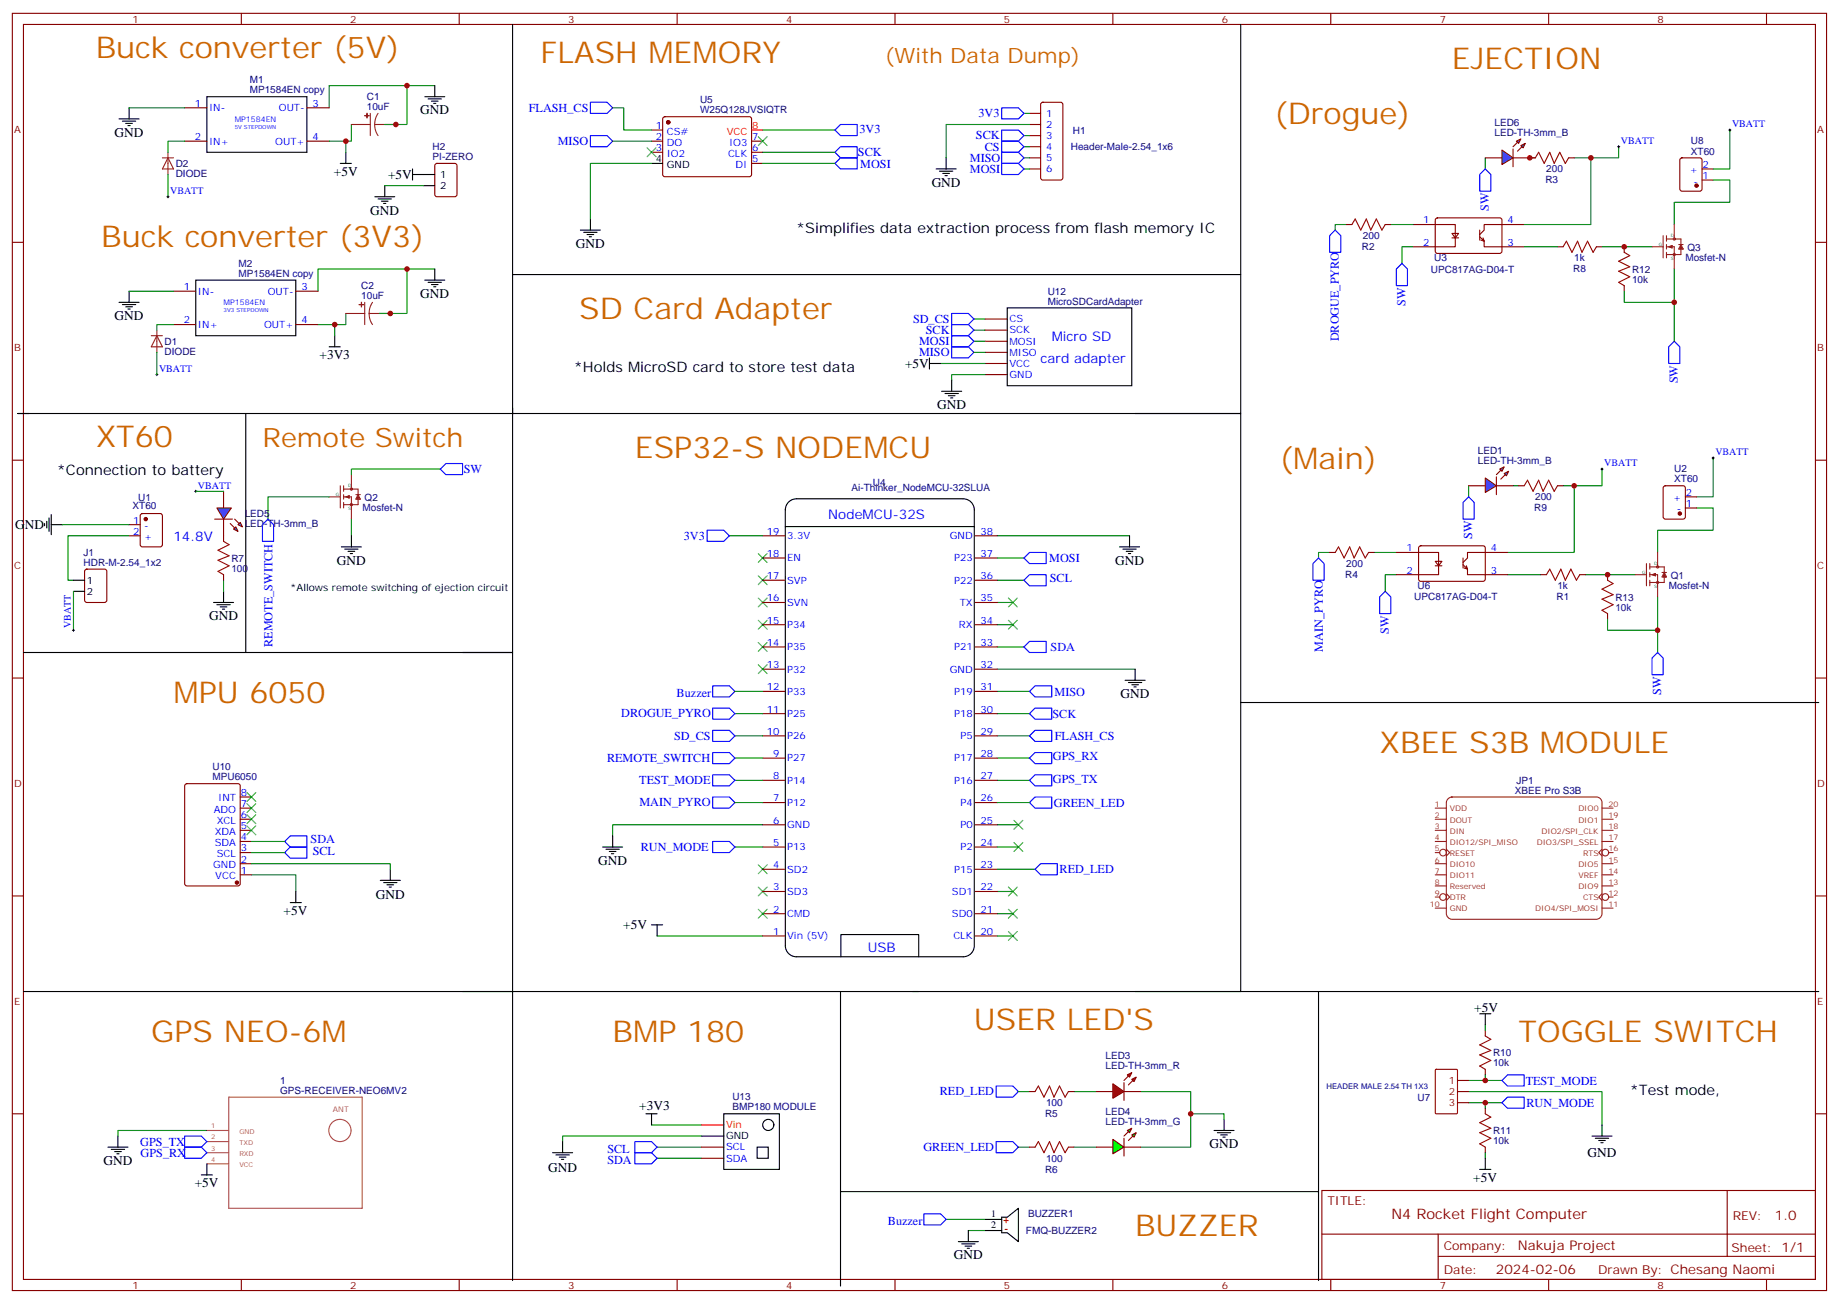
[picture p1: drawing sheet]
<svg xmlns="http://www.w3.org/2000/svg" width="584mm" height="414mm" viewBox="0 0 584 414" stroke-linecap="round" stroke-linejoin="round" font-family="sans-serif">
<g fill="none" stroke="#870000" stroke-width=".35">
<path d="M3.9 4.2h575.7v405.4h-575.7zM7.4 7.8h568.7v398.2h-568.7zM76.6 4.2v3.6M145.7 4.2v3.6M214.9 4.2v3.6M284 4.2v3.6M353.2 4.2v3.6M422.3 4.2v3.6M491.5 4.2v3.6M560.6 4.2v3.6M58.6 34.2h7.1M97.4 34.2h7.1"/>
<path d="M210.5 37.2l.5-.2 27.1 .1 .4 .6-.1 18-.6 .4-27.1-.1-.4-.6v-17.7zM326.7 36h3.5M326.7 39.5h3.5M330.5 32.7l.4-.2h5.7l.6 .4 .1 23.5-.5 .7h-5.9l-.6-.4-.1-23.5zM58.6 44.8h7.1M97.4 44.8h7.1M206.8 44.8h3.5M206.8 41.3h3.5M206.8 48.3h3.5M238.5 44.8h3.5M238.5 48.3h3.5M238.5 51.9h3.5"/>
<path d="M326.7 43h3.5M326.7 46.6h3.5M326.7 50.1h3.5M326.7 53.6h3.5M3.9 76.9h3.5M448.4 71.3h13.4v7h-13.4M455.7 69.4l.5-.3 20 .1 .4 .6v10.2l-.7 .4h-20l-.4-.7v-9.9zM460.8 74.1h2.1l-1.1 1.4zM460.8 75.5h2.1M469.6 75.1l1.4 1.5-.4-1.1M469.6 73v3.2M469.9 76.2l1.1 .4v1.7h12.7"/>
<path d="M483.7 71.3h-12.7v1.7l-1.4 1.4M576.1 76.9h3.5M55.1 92.4h7M93.9 92.4h7M55.1 103h7M93.9 103h7M3.9 146h3.5M576.1 146h3.5M41 166.5h3.5M41 170h3.5M44.7 163.2l.5-.2h5.6l.7 .4v9.5l-.4 .6-5.9 .1-.7-.5v-9.4zM242 170h7.1"/>
<path d="M242 177.1h7.1M309.4 170h7.1M309.4 177.1h7.1M242 198.3h7.1M242 184.1h7.1M242 191.2h7.1M309.4 198.3h7.1M309.4 184.1h7.1M309.4 191.2h7.1M3.9 215.2h3.5M242 205.3h7.1M242 212.4h7.1"/>
<path d="M242 219.4h7.1M309.4 205.3h7.1M309.4 212.4h7.1M309.4 219.4h7.1M576.1 215.2h3.5M242 226.5h7.1M242 233.5h7.1M309.4 226.5h7.1M309.4 233.5h7.1M58.8 248.9l.5-.2h16.2l.7 .4v31.4l-.4 .6-16.5 .1-.6-.5-.1-31.3zM76.2 252.9h3.6M76.2 256.5h3.6"/>
<path d="M76.2 260h3.6M242 240.6h7.1M242 247.6h7.1M242 254.7h7.1M309.4 240.6h7.1M309.4 247.6h7.1M309.4 254.7h7.1M76.2 263.5h3.6M76.2 267.1h3.6M76.2 270.6h3.6M76.2 274.1h3.6M76.2 277.6h3.6"/>
<path d="M242 261.8h7.1M242 268.8h7.1M242 275.9h7.1M309.4 261.8h7.1M309.4 268.8h7.1M309.4 275.9h7.1M3.9 284.3h3.5M242 282.9h7.1M242 290h7.1M242 297h7.1M309.4 282.9h7.1M309.4 290h7.1"/>
<path d="M309.4 297h7.1M576.1 284.3h3.5M3.9 353.5h3.5M576.1 353.5h3.5M222.6 364.1h7.1M222.6 367.6h7.1M419.5 377.8h156.6v28.2h-156.6zM548.1 377.8v20.9M419.5 391.7h156.5M456.4 398.7h119.6M456.4 391.7v14.1M76.6 406v3.6"/>
<path d="M145.7 406v3.6M214.9 406v3.6M284 406v3.6M353.2 406v3.6M422.3 406v3.6M491.5 406v3.6M560.6 406v3.6"/>
</g>
<g fill="none" stroke="#000" stroke-width=".35">
<path d="M162.7 7.8v123.4h-157h3.5M393.7 7.8v123.4h-33.5M37.8 37.7h6.3M38.8 38.5h4.3M39.9 39.2h2.1M40.6 39.9h.7M41 34.2v3.5M65.7 30.7h31.7v17.6h-31.7zM134.8 30.7h6.3M135.9 31.4h4.2M136.9 32.1h2.1M137.6 32.8h.7"/>
<path d="M138 27.2v3.5M108 51.9h3.5M109.7 48.3v3.6M206.8 51.9h3.5M297.1 53.6h6.3M298.1 54.3h4.3M299.2 55h2.1M299.9 55.7h.7M300.2 50.1v3.5M184.2 73h6.3M185.2 73.7h4.3M186.3 74.4h2.1"/>
<path d="M187 75.1h.7M187.4 69.5v3.5M37.8 96h6.3M38.8 96.7h4.3M39.9 97.4h2.1M40.6 98.1h.7M41 92.4v3.6M62.1 88.9h31.8v17.6h-31.8zM134.8 88.9h6.3M135.9 89.6h4.2M136.9 90.3h2.1M137.6 91h.7"/>
<path d="M138 85.4v3.5M104.5 110.1h3.5M106.2 106.5v3.6M162.7 129.5v77.6h-15.9M162.7 131.2h231v183.5h-104M14.1 166.2v.7M14.9 165.5v2.1M15.6 164.4v4.2M16.3 166.5h3.5M16.3 163.3v6.4M249.2 161.7v138.5M249.2 167.1h60"/>
<path d="M249.2 161.8a3.5 3.5 0 0 1 3.5-3.5h53a3.5 3.5 0 0 1 3.5 3.5v138.2M355.3 173.6h6.3M356.3 174.3h4.3M357.4 175h2.1M358.1 175.7h.7M358.5 170v3.6M7.4 207.1h155.3v107.6M357 215.9h6.4M358.1 216.6h4.2M359.2 217.3h2.1M359.9 218h.7M360.2 212.4v3.5"/>
<path d="M393.7 223h183.5M120.7 279.4h6.3M123.9 275.9v3.5M191.2 268.8h6.4M192.3 269.5h4.2M193.4 270.2h2.1M194.1 270.9h.7M194.4 265.3v3.5M92.1 286.5h3.5M93.9 282.9v3.6M121.7 280.1h4.3M122.8 280.8h2.1"/>
<path d="M123.5 281.5h.7M206.8 293.5h3.5M208.5 293.5v3.5M7.4 314.7h155.3v91.7M146.8 314.7h144.6M249.2 300.1a3.5 3.5 0 0 0 3.5 3.5h53a3.5 3.5 0 0 0 3.5-3.5M266.7 314.7v93.5M266.9 303.6v-7h24.7v7M360.2 314.7h58.2v91.7M418.4 314.7h158.8M205 353.5h3.5M206.8 353.5v3.5"/>
<path d="M229.7 353.5h17.6v17.6h-17.6zM385.3 358.8h6.3M386.3 359.5h4.3M388.4 355.2v3.6M34.3 364.1h6.3M35.3 364.8h4.2M36.4 365.5h2.1M37.1 366.2h.7M37.4 360.5v3.6M175.4 365.8h6.3M176.4 366.5h4.3M177.5 367.2h2.1"/>
<path d="M178.2 367.9h.7M178.5 362.3v3.5M222.6 360.5h7.1M240.3 364.1h3.5v3.5h-3.5zM266.7 378.2h151.7M387.4 360.2h2.1M388.1 360.9h.7M304.1 394.1h6.4M305.2 394.8h4.2M306.2 395.5h2.2M307 396.2h.7M307.3 390.5v3.6"/>
<path d="M312.6 390.5h5.3M312.6 387h5.3M317.9 386.3h1.8l3.5-2.8v10.6l-3.5-2.9h-1.8z"/>
<circle cx="243.8" cy="357" r="1.76"/>
</g>
<g fill="#870000" stroke="#870000" stroke-width=".35">
<circle cx="46.2" cy="164.7" r=".53"/>
<circle cx="75.2" cy="280.1" r=".53"/>
<circle cx="212.1" cy="38.8" r=".53"/>
</g>
<g fill="none" stroke="#008700" stroke-width=".35">
<path d="M41 34.2h17.6M111.5 39.5v5.3h-1.8M138 27.2h-33.5v7M324.9 36h1.8M326.7 39.5h-26.5v10.6M104.5 44.8h5.2v3.5M194.4 44.8h12.4M242 48.3h23M242 51.9h23M242 41.3h23M324.9 53.6h1.8M324.9 50.1h1.8"/>
<path d="M324.9 46.6h1.8M324.9 43h1.8M471.3 50.1v3.5M485.5 50.1h1.7M499.6 50.1h5.3M513.7 46.6v3.5h-8.8v21.2h-21.2M427.2 71.3h-3.5v1.7M441.4 71.3h7M448.4 78.3h-3.5v5.3M41 92.4h14.1M109.7 99.5v3.5h-3.5M138 85.4h-37.1v7"/>
<path d="M100.9 103h5.3v3.5M19.8 166.5h21.2M231.5 170h10.5M316.5 177.1h8.4M316.5 170h42M316.5 198.3h4.9M316.5 191.2h4.9M316.5 184.1h8.4M233.2 219.4h8.8M316.5 212.4h43.7M316.5 219.4h10.2M316.5 205.3h8.4"/>
<path d="M233.2 226.5h8.8M316.5 233.5h10.2M316.5 226.5h10.2M233.2 254.7h8.8M316.5 247.6h10.2M316.5 240.6h10.2M316.5 254.7h10.2M79.8 277.6h14.1v5.3M79.8 274.1h44.1v1.8M79.8 270.6h10.5M79.8 267.1h10.5M242 261.8h-47.6v3.5"/>
<path d="M316.5 261.8h6.7M316.5 275.9h12M208.5 297h33.5M316.5 297h4.9M316.5 290h4.9M316.5 282.9h4.9M65.7 358.8h-28.3v1.7M206.8 357h15.8M323.2 346.4h3.5M340.8 346.4h7.1M362 346.4h15.9v17.7h-15.9M377.9 353.5h10.5v1.7"/>
<path d="M208.5 364.1h14.1M208.5 367.6h14.1M222.6 360.5h-44.1v1.8M323.2 364.1h3.5M340.8 364.1h7.1M300.2 387h12.4M307.3 390.5h5.3"/>
</g>
<g fill="none" stroke="#00f" stroke-width=".35">
<path d="M187.4 32.5h5.3l1.7 1.7-1.7 1.8h-5.3zM266.7 39.5h5.3v3.5h-5.3l-1.7-1.7zM317.9 34.2h5.3l1.7 1.8-1.7 1.7h-5.3zM187.4 43h5.3l1.7 1.8-1.7 1.8h-5.3zM266.7 46.6h5.3v3.5h-5.3l-1.7-1.8zM266.7 50.1h5.3v3.5h-5.3l-1.7-1.7zM317.9 51.9h5.3l1.7 1.7-1.7 1.8h-5.3zM317.9 48.3h5.3l1.7 1.8-1.7 1.8h-5.3zM317.9 44.8h5.3l1.7 1.8-1.7 1.7h-5.3zM317.9 41.3h5.3l1.7 1.7-1.7 1.8h-5.3zM423.7 73l1.8 1.8v5.3h-3.5v-5.3zM224.4 168.3h5.3l1.8 1.7-1.8 1.8h-5.3z"/>
<path d="M324.9 177.1l1.8-1.8h5.3v3.6h-5.3zM324.9 184.1l1.8-1.7h5.3v3.5h-5.3zM226.2 217.7h5.3l1.7 1.7-1.7 1.8h-5.3zM324.9 205.3l1.8-1.7h5.3v3.5h-5.3zM326.7 219.4l1.8-1.7h5.3v3.5h-5.3zM226.2 224.7h5.3l1.7 1.8-1.7 1.7h-5.3zM326.7 226.5l1.8-1.8h5.3v3.5h-5.3zM326.7 233.5l1.8-1.7h5.3v3.5h-5.3zM226.2 252.9h5.3l1.7 1.8-1.7 1.8h-5.3zM326.7 240.6l1.8-1.8h5.3v3.6h-5.3zM326.7 247.6l1.8-1.7h5.3v3.5h-5.3zM326.7 254.7l1.8-1.8h5.3v3.6h-5.3z"/>
<path d="M90.3 267.1l1.8-1.8h5.3v3.5h-5.3zM90.3 270.6l1.8-1.8h5.3v3.5h-5.3zM328.5 275.9l1.7-1.8h5.3v3.5h-5.3zM316.1 344.7h5.3l1.8 1.7-1.8 1.8h-5.3zM58.6 364.1h5.3l1.8 1.7-1.8 1.8h-5.3zM58.6 360.5h5.3l1.8 1.8-1.8 1.8h-5.3zM201.5 365.8h5.3l1.7 1.8-1.7 1.8h-5.3zM201.5 362.3h5.3l1.7 1.8-1.7 1.7h-5.3zM316.1 362.3h5.3l1.8 1.8-1.8 1.7h-5.3zM293.2 385.2h5.3l1.7 1.8-1.7 1.8h-5.3z"/>
</g>
<path d="M65.7 358.8h6.9M72.6 348.2h42.3v35.3h-42.3zM111.4 358.8a3.5 3.5 0 0 0-5-3.2 3.5 3.5 0 0 0-.8 5.9 3.5 3.5 0 0 0 5.7-1.9l.1-.7M65.7 369.4h6.9M65.7 365.8h6.9M65.7 362.3h6.9" fill="none" stroke="#a64a4a" stroke-width=".35"/>
<g fill="none" stroke="#3c3" stroke-width=".35">
<path d="M205.4 46.9l2.8 2.8M208.2 46.9l-2.8 2.8M240.6 43.4l2.9 2.8M243.5 43.4l-2.9 2.8M240.6 175.7l2.9 2.8M243.5 175.7l-2.9 2.8M240.6 196.8l2.9 2.9M240.6 189.8l2.9 2.8M240.6 182.7l2.9 2.9M243.5 196.8l-2.9 2.9M243.5 189.8l-2.9 2.8M243.5 182.7l-2.9 2.9"/>
<path d="M320 196.8l2.8 2.9M320 189.8l2.8 2.8M322.8 196.8l-2.8 2.9M322.8 189.8l-2.8 2.8M240.6 203.9l2.9 2.8M243.5 203.9l-2.9 2.8M78.4 258.6l2.8 2.8M78.4 255.1l2.8 2.8M78.4 251.5l2.8 2.9M81.2 258.6l-2.8 2.8M81.2 255.1l-2.8 2.8M81.2 251.5l-2.8 2.9"/>
<path d="M78.4 262.1l2.8 2.8M81.2 262.1l-2.8 2.8M240.6 274.5l2.9 2.8M243.5 274.5l-2.9 2.8M321.8 267.4l2.8 2.8M321.8 260.3l2.8 2.9M324.6 267.4l-2.8 2.8M324.6 260.3l-2.8 2.9M240.6 281.5l2.9 2.8M240.6 288.6l2.9 2.8M243.5 281.5l-2.9 2.8M243.5 288.6l-2.9 2.8"/>
<path d="M320 281.5l2.8 2.8M320 288.6l2.8 2.8M320 295.6l2.8 2.8M322.8 281.5l-2.8 2.8M322.8 288.6l-2.8 2.8M322.8 295.6l-2.8 2.8"/>
</g>
<path d="M238.5 41.3h3.5M222.6 357h7.1M318.6 387.3h1.4M318.9 390.2h.8M319.3 386.6v1.5" fill="none" stroke="#f00" stroke-width=".35"/>
<g fill="none" stroke="#8c2424" stroke-width=".35">
<path d="M455.5 256.5h3.5M455.5 260h3.5M459.6 253.5l1.2-.6h45.8l.9 .3 .6 .6 .3 .9v35.3l-.3 .9-.7 .6-.8 .2h-45.8l-.9-.2-.7-.7-.2-.8v-35.3zM508.4 256.5h3.5M508.4 260h3.5M455.5 263.5h3.5M455.5 267.1h3.5M455.5 274.1h3.5M455.5 277.6h3.5M455.5 270.6h1.4M459 269.5l1.1 1.1-1.1 1M508.4 269.5l-1.1 1.1 1.1 1"/>
<path d="M508.4 263.5h3.5M508.4 267.1h3.5M508.4 274.1h3.5M508.4 277.6h3.5M510.5 270.6h1.4M455.5 284.7h1.4M455.5 288.2h3.5M455.5 281.2h3.5M459 283.6l1.1 1.1-1.1 1M508.4 283.6l-1.1 1.1 1.1 1M508.4 288.2h3.5M508.4 281.2h3.5"/>
<path d="M510.5 284.7h1.4"/>
<circle cx="457.9" cy="270.6" r="1.06"/>
<circle cx="509.4" cy="270.6" r="1.06"/>
<circle cx="457.9" cy="284.7" r="1.06"/>
<circle cx="509.4" cy="284.7" r="1.06"/>
</g>
<g fill="#f00" stroke="#870000" stroke-width=".35">
<path d="M353.2 344l3.5 2.4-3.5 2.1z"/>
<path d="M356.7 343.6v5.6z"/>
</g>
<g fill="#870000" stroke="#870000" stroke-width=".35">
<path d="M356.7 342.9l1.4-1.4z"/>
<path d="M358.1 344.3l1.4-1.4z"/>
</g>
<g fill="#f00" stroke="#870000" stroke-width=".35">
<path d="M357.8 341.1l1.4-.7-.7 1.4z"/>
<path d="M359.2 342.5l1.4-.7-.7 1.5z"/>
</g>
<path d="M347.9 346.4h5.3M356.7 346.4h5.3" fill="none" stroke="#870000" stroke-width=".35"/>
<path d="M353.2 361.6l3.5 2.5-3.5 2.1z" fill="#0f0" stroke="#870000" stroke-width=".35"/>
<path d="M356.7 361.2v5.7z" fill="#f00" stroke="#870000" stroke-width=".35"/>
<g fill="#870000" stroke="#870000" stroke-width=".35">
<path d="M356.7 360.5l1.4-1.4z"/>
<path d="M358.1 361.9l1.4-1.4z"/>
</g>
<g fill="#0f0" stroke="#870000" stroke-width=".35">
<path d="M357.8 358.8l1.4-.7-.7 1.4z"/>
<path d="M359.2 360.2l1.4-.7-.7 1.4z"/>
</g>
<g fill="none" stroke="#870000" stroke-width=".35">
<path d="M485.5 50.1h1.7M497.8 50.1h1.8M533.3 50.3l.5-.2h5.6l.7 .4v9.5l-.4 .6-5.9 .1-.7-.5v-9.4zM540.1 57.1h3.6M540.1 53.6h3.6M427.2 71.3h1.8M439.6 71.3h1.8M494.3 78.3h1.7M506.6 78.3h1.8M312.6 101.2h7.1M312.6 104.8h7.1M312.6 108.3h7.1"/>
<path d="M312.6 111.8h7.1M312.6 115.4h7.1M312.6 118.9h7.1M70.9 155.9v5.3M481.9 154.2h1.8M494.3 154.2h1.7M528 154.4l.5-.2h5.6l.7 .4v9.4l-.4 .7h-5.9l-.7-.4v-9.4zM534.8 157.7h3.6M70.9 164.7v7.1M422 175.3h1.7M434.3 175.3h1.8M443.1 175.3h13.4v7.1h-13.4"/>
<path d="M450.4 173.4l.5-.2 20 .1 .4 .6v10.2l-.7 .4-20-.1-.4-.6v-9.9zM455.5 178.2h2.1l-1.1 1.4zM455.5 179.6h2.1M464.3 179.2l1.4 1.4-.4-1M464.3 177.1v3.2M478.4 175.3h-12.7v1.8l-1.4 1.4M534.8 161.2h3.6M70.9 182.4v1.7M464.6 180.3l1.1 .3v1.8h12.7M489 182.4h1.7M501.3 182.4h1.8M471.3 327v1.8"/>
<path d="M471.3 339.4v1.7M326.7 346.4h1.8M339.1 346.4h1.7M471.3 351.7v1.8M326.7 364.1h1.8M339.1 364.1h1.7M347.9 364.1h5.3M356.7 364.1h5.3M471.3 364.1v1.7"/>
</g>
<g fill="none" stroke="#8c2424" stroke-width=".35">
<path d="M111.5 39.5h6M117.5 36v7M118.9 39.5l.3 1.9 .8 1.6M118.9 39.5h6.7M120 36l-.8 1.7-.3 1.8M51.5 50.1h3.6M53.3 50.1l1.8 3.5h-3.6zM53.3 48.3v7.1M109.7 99.5h6M115.7 96v7M117.2 99.5l.2 1.8 .8 1.7M117.2 99.5h6.7"/>
<path d="M118.2 96l-.8 1.6-.2 1.9M48 106.5h3.5M49.8 106.5l1.7 3.6h-3.5zM49.8 104.8v7M104.5 157.7h3.5M108 154.2v7M109 157.7h2.5v7M109 155.2h4.6v5h-4.6M109 154.2v1.7M109 157v1.4M109 159.5v1.7M110.8 157.3l-1.1 .4 1.1 .3"/>
<path d="M110.8 157.3v.7M110.8 157.3l-.7 .4 .7 .3M110.8 157.3l-.3 .4M111.5 150.6v4.6M112.9 157h1.4M113.6 157l.7 1.4h-1.4zM113.6 157.7l-.3 .7M113.6 157.7l.4 .7M113.6 157.7l-.3 .3M113.6 157.7l.4 .3"/>
<circle cx="111.5" cy="155.2" r=".35"/>
<circle cx="111.5" cy="160.2" r=".35"/>
</g>
<g fill="none" stroke="#008700" stroke-width=".35">
<path d="M129.2 27.2v12.3h-7.1M58.6 44.8h-5.3v3.5M543.7 57.1h5.3v7.1h-17.7v7.1M549 41.3v12.3h-5.3M483.7 78.3h10.6M508.4 78.3h15.9M129.2 85.4v14.1h-8.9M531.3 96v12.3M55.1 103h-5.3v1.8M298.5 115.4h14.1M309.1 111.8h3.5M309.1 101.2h3.5"/>
<path d="M309.1 104.8h3.5M309.1 108.3h3.5M312.6 118.9h-10.6v1.7M104.5 157.7h-19.4v7M139.7 148.9h-28.2v1.7M466.1 154.2v3.5M480.2 154.2h1.7M496 154.2h3.6M508.4 148.9v5.3h-8.8v21.1h-21.2M543.7 145.3v12.4h-5.3M111.5 164.7v5.3M422 175.3h-3.6v1.8"/>
<path d="M436.1 175.3h7M538.4 161.2h5.3v7.1h-17.7v7M70.9 184.1v3.6M443.1 182.4h-3.5v5.3M478.4 182.4h10.6M503.1 182.4h15.9M526 189.4v17.7M233.2 240.6h8.8M233.2 247.6h8.8M233.2 268.8h8.8M471.3 325.3v1.7M466.1 346.4h42.3v10.6"/>
<path d="M466.1 350h5.2v1.7M471.3 341.1v1.8h-5.2M471.3 342.9h5.3M471.3 350h5.3M471.3 365.8v1.8"/>
</g>
<g fill="none" stroke="#000" stroke-width=".35">
<path d="M162.7 87.1h231M319.7 97.7h39.5v24.7h-39.5zM78 131.2v75.9M298.8 124.2h6.4M299.9 124.9h4.2M301 125.6h2.1M301.7 126.3h.7M302 120.6v3.6M108.3 173.6h6.4M109.4 174.3h4.2M110.5 175h2.1M111.2 175.7h.7"/>
<path d="M111.5 170v3.6M67.8 191.2h6.3M68.8 191.9h4.3M69.9 192.6h2.1M70.6 193.3h.7M70.9 187.7v3.5M469.6 321.7h3.5M471.3 321.7v3.6M508.4 357v3.5M469.6 371.1h3.5M471.3 367.6v3.5M505.2 360.5h6.4"/>
<path d="M506.3 361.2h4.2M507.3 361.9h2.1M508 362.7h.7"/>
</g>
<g fill="none" stroke="#00f" stroke-width=".35">
<path d="M471.3 53.6l1.8 1.8v5.3h-3.5v-5.3zM302 99.5h5.3l1.8 1.7-1.8 1.8h-5.3zM444.9 83.6l1.8 1.8v5.3h-3.6v-5.3zM302 103h5.3l1.8 1.8-1.8 1.7h-5.3zM302 106.5h5.3l1.8 1.8-1.8 1.8h-5.3zM302 110.1h5.3l1.8 1.7-1.8 1.8h-5.3zM531.3 108.3l1.8 1.8v5.3h-3.5v-5.3zM141.5 147.1h5.3v3.5h-5.3l-1.8-1.7zM464.3 159.5l1.8-1.8 1.7 1.8v5.2h-3.5zM85.1 164.7l1.7 1.8v5.3h-3.5v-5.3zM418.4 177.1l1.8 1.8v5.2h-3.5v-5.2zM439.6 187.7l1.8 1.7v5.3h-3.6v-5.3z"/>
<path d="M526 207.1l1.8 1.7v5.3h-3.5v-5.3zM226.2 238.8h5.3l1.7 1.8-1.7 1.8h-5.3zM226.2 245.9h5.3l1.7 1.7-1.7 1.8h-5.3zM226.2 267.1h5.3l1.7 1.7-1.7 1.8h-5.3zM476.6 342.9l1.8-1.8h5.3v3.6h-5.3zM476.6 350l1.8-1.8h5.3v3.5h-5.3z"/>
</g>
<path d="M487.2 50.1l1.1-1.8 1.7 3.6 1.8-3.6 1.4 3.6 1.8-3.6 1.7 3.6 1.1-1.8M429 71.3l1.1-1.8 1.7 3.5 1.8-3.5 1.4 3.5 1.8-3.5 1.7 3.5 1.1-1.7M496 78.3l1.1-1.7 1.8 3.5 1.7-3.5 1.4 3.5 1.8-3.5 1.8 3.5 1-1.8M483.7 154.2l1.1-1.8 1.7 3.5 1.8-3.5 1.4 3.5 1.8-3.5 1.7 3.5 1.1-1.7M70.9 171.8l1.8 1.1-3.5 1.7 3.5 1.8-3.5 1.4 3.5 1.8-3.5 1.7 1.7 1.1M423.7 175.3l1.1-1.7 1.7 3.5 1.8-3.5 1.4 3.5 1.8-3.5 1.7 3.5 1.1-1.8M490.7 182.4l1.1-1.8 1.8 3.5 1.7-3.5 1.4 3.5 1.8-3.5 1.8 3.5 1-1.7M471.3 328.8l1.8 1-3.5 1.8 3.5 1.8-3.5 1.4 3.5 1.7-3.5 1.8 1.7 1.1M328.5 346.4l1-1.7 1.8 3.5 1.8-3.5 1.4 3.5 1.7-3.5 1.8 3.5 1.1-1.8M471.3 353.5l1.8 1-3.5 1.8 3.5 1.8-3.5 1.4 3.5 1.7-3.5 1.8 1.7 1.1M328.5 364.1l1-1.8 1.8 3.5 1.8-3.5 1.4 3.5 1.7-3.5 1.8 3.5 1.1-1.7" fill="none" stroke="#a10000" stroke-width=".35"/>
<g fill="#870000" stroke="#870000" stroke-width=".35">
<circle cx="538.4" cy="58.9" r=".53"/>
<circle cx="533.1" cy="163" r=".53"/>
</g>
<g fill="#8c2424" stroke="#8c2424" stroke-width=".35">
<path d="M114 96.7h1.4z"/>
<path d="M114.7 96v1.4z"/>
<path d="M115.7 36.7h1.5z"/>
<path d="M116.5 36v1.4z"/>
</g>
<g fill="#09f" stroke="#870000" stroke-width=".35">
<path d="M74.1 167.9l.7-.7 .7 1.4z"/>
<path d="M75.5 166.5l.7-.7 .7 1.4z"/>
</g>
<g fill="#870000" stroke="#870000" stroke-width=".35">
<path d="M73.1 166.2l1.4 1.4z"/>
<path d="M74.5 164.7l1.4 1.5z"/>
</g>
<path d="M68.1 164.7h5.7z" fill="#f00" stroke="#870000" stroke-width=".35"/>
<path d="M68.8 161.2h4.6l-2.5 3.5z" fill="#09f" stroke="#870000" stroke-width=".35"/>
<path d="M194.4 34.2h3.5v7.1h8.9M206.8 51.9h-19.4v17.6M233.2 233.5h8.8M316.5 268.8h6.7" fill="none" stroke="#008700" stroke-width=".35"/>
<path d="M226.2 231.8h5.3l1.7 1.7-1.7 1.8h-5.3z" fill="none" stroke="#00f" stroke-width=".35"/>
<path d="M240.6 211l2.9 2.8M243.5 211l-2.9 2.8" fill="none" stroke="#3c3" stroke-width=".35"/>
<path d="M455.5 339.5l.3-.1h6.4l.3 .1v13.6l-.2 .3-6.5 .1-.3-.2z" fill="none" stroke="#900" stroke-width=".35"/>
<path d="M471.3 50.1h5.3M480.2 50.1h5.3M462.5 342.9h3.6M462.5 346.4h3.6M462.5 350h3.6" fill="none" stroke="#870000" stroke-width=".35"/>
<g fill="#09f" stroke="#870000" stroke-width=".35">
<path d="M482.6 46.2l1.4-.7-.7 1.4z"/>
<path d="M481.2 44.8l1.4-.7-.7 1.4z"/>
</g>
<g fill="#870000" stroke="#870000" stroke-width=".35">
<path d="M481.6 48l1.4-1.4z"/>
<path d="M480.2 46.6l1.4-1.4z"/>
</g>
<path d="M480.2 47.3v5.6z" fill="#f00" stroke="#870000" stroke-width=".35"/>
<path d="M476.6 47.6l3.6 2.5-3.6 2.1z" fill="#09f" stroke="#870000" stroke-width=".35"/>
<path d="M466.1 154.2h5.2M474.9 154.2h5.3" fill="none" stroke="#870000" stroke-width=".35"/>
<g fill="#09f" stroke="#870000" stroke-width=".35">
<path d="M477.3 150.3l1.5-.7-.8 1.4z"/>
<path d="M475.9 148.9l1.4-.7-.7 1.4z"/>
</g>
<g fill="#870000" stroke="#870000" stroke-width=".35">
<path d="M476.3 152l1.4-1.4z"/>
<path d="M474.9 150.6l1.4-1.4z"/>
</g>
<path d="M474.9 151.3v5.7z" fill="#f00" stroke="#870000" stroke-width=".35"/>
<path d="M471.3 151.7l3.6 2.5-3.6 2.1z" fill="#09f" stroke="#870000" stroke-width=".35"/>
<path d="M515.4 80.1l1.8 1-3.5 1.8 3.5 1.8-3.5 1.4 3.5 1.7-3.5 1.8 1.7 1.1M510.2 184.1l1.7 1.1-3.5 1.8 3.5 1.7-3.5 1.4 3.5 1.8-3.5 1.8 1.8 1" fill="none" stroke="#a10000" stroke-width=".35"/>
<path d="M138.2 52.1l.5-.2h5.6l.7 .4v9.4l-.4 .7h-5.9l-.7-.4v-9.4zM515.4 78.3v1.8M515.4 90.7v1.7M27.1 180.8l.5-.2h5.6l.6 .5 .1 9.4-.5 .7h-5.8l-.7-.5-.1-9.4zM510.2 182.4v1.7M510.2 194.7v1.8" fill="none" stroke="#870000" stroke-width=".35"/>
<g fill="none" stroke="#8c2424" stroke-width=".35">
<path d="M524.3 78.3h3.5M527.8 74.8v7M528.8 78.3h2.5v7.1M528.8 75.8h4.6v5h-4.6M528.8 74.8v1.8M528.8 77.6v1.4M530.6 78l-1 .3 1 .4M530.6 78v.7M530.6 78l-.7 .3 .7 .4M530.6 78l-.3 .3M531.3 71.3v4.5M532.7 77.6h1.4"/>
<path d="M533.4 77.6l.7 1.4h-1.4zM533.4 78.3l-.3 .7M533.4 78.3l.4 .7M533.4 78.3l-.3 .4M533.4 78.3l.4 .4M528.8 80.1v1.7M522.5 178.9v7M523.6 179.9h4.5v5h-4.5M523.6 178.9v1.7M526 175.3v4.6M519 182.4h3.5M523.6 182.4h2.4v7"/>
<path d="M523.6 181.7v1.4M523.6 184.1v1.8M525.3 182l-1 .4 1 .3M525.3 182v.7M525.3 182l-.7 .4 .7 .3M525.3 182l-.3 .4M527.4 181.7h1.4M528.1 181.7l.7 1.4h-1.4zM528.1 182.4l-.3 .7M528.1 182.4l.4 .7M528.1 182.4l-.3 .3M528.1 182.4l.4 .3"/>
<circle cx="531.3" cy="75.8" r=".35"/>
<circle cx="531.3" cy="80.8" r=".35"/>
<circle cx="526" cy="179.9" r=".35"/>
<circle cx="526" cy="184.9" r=".35"/>
</g>
<path d="M53.3 55.4v7M122.1 58.9h12.3M531.3 85.4v10.6h-15.9v-3.6M49.8 111.8v7.1M62.1 155.9h8.8M41 170h-19.4v14.1h1.7M23.3 187.7v12.3M510.2 196.5v3.5h15.8" fill="none" stroke="#008700" stroke-width=".35"/>
<g fill="none" stroke="#000" stroke-width=".35">
<path d="M122.1 58.9v3.5M130.9 55.4h7.1M130.9 53.6v3.5M134.4 58.9h3.6M118.9 62.4h6.4M120 63.1h4.2M121 63.9h2.2M121.7 64.6h.7M295 115.4h3.5M295 113.6v3.5M23.3 184.1h3.5M23.3 187.7h3.5"/>
<path d="M63.9 372.9h3.5M65.7 369.4v3.5"/>
</g>
<g fill="none" stroke="#000" stroke-width=".32">
<path d="M513.3 46.6h.7M513.7 46.2v.7M548.6 41.3h.7M549 40.9v.7M53 62.4h.7M53.3 62.1v.7M49.4 118.9h.7M49.8 118.5v.7M61.8 155.9h.7M62.1 155.6v.7M508 148.9h.7M508.4 148.5v.7"/>
<path d="M543.3 145.3h.7M543.7 145v.7M23.3 199.7v.7M23 200h.7"/>
</g>
<g fill="#c00">
<circle cx="109.7" cy="44.8" r=".88"/>
<circle cx="377.9" cy="353.5" r=".88"/>
<circle cx="504.9" cy="50.1" r=".88"/>
<circle cx="499.6" cy="154.2" r=".88"/>
<circle cx="471.3" cy="342.9" r=".88"/>
<circle cx="471.3" cy="350" r=".88"/>
<circle cx="106.2" cy="103" r=".88"/>
<circle cx="129.2" cy="27.2" r=".88"/>
<circle cx="129.2" cy="85.4" r=".88"/>
<circle cx="125.6" cy="39.5" r=".88"/>
<circle cx="123.9" cy="99.5" r=".88"/>
<circle cx="485.5" cy="50.1" r=".88"/>
<circle cx="515.4" cy="78.3" r=".88"/>
<circle cx="531.3" cy="96" r=".88"/>
<circle cx="510.2" cy="182.4" r=".88"/>
<circle cx="526" cy="200" r=".88"/>
</g>
<g font-size="9.5" fill="#c60">
<text x="30.4" y="18.3">Buck converter (5V)</text>
<text x="171.5" y="20.1">FLASH MEMORY</text>
<text x="460.8" y="21.9">EJECTION</text>
<text x="404.3" y="39.5">(Drogue)</text>
<text x="32.1" y="78.3">Buck converter (3V3)</text>
<text x="183.8" y="101.2">SD Card Adapter</text>
<text x="30.4" y="141.8">XT60</text>
<text x="201.5" y="145.3">ESP32-S NODEMCU</text>
<text x="406.1" y="148.9">(Main)</text>
<text x="55.1" y="223">MPU 6050</text>
<text x="437.8" y="238.8">XBEE S3B MODULE</text>
<text x="309.1" y="327">USER LED'S</text>
<text x="48" y="330.6">GPS NEO-6M</text>
<text x="194.4" y="330.6">BMP 180</text>
<text x="481.9" y="330.6">TOGGLE SWITCH</text>
<text x="360.2" y="392.3">BUZZER</text>
</g>
<text font-size="8.5" fill="#c60" x="83.3" y="141.8">Remote Switch</text>
<text font-size="6.7" fill="#c60" x="280.8" y="20.1">(With Data Dump)</text>
<g font-size="4.6">
<text x="252.6" y="74.1">*Simplifies data extraction process from flash memory IC</text>
<text x="182.1" y="118.2">*Holds MicroSD card to store test data</text>
<text x="18" y="150.6">*Connection to battery</text>
<text x="517.2" y="347.5">*Test mode,</text>
</g>
<text font-size="4.6" fill="#800" x="441.6" y="386.9">N4 Rocket Flight Computer</text>
<g font-size="4.2">
<text x="133.4" y="36.3">GND</text>
<text x="36.4" y="43.4">GND</text>
<text x="106" y="55.8">+5V</text>
<text x="123.2" y="56.8">+5V</text>
<text x="295.7" y="59.3">GND</text>
<text x="117.5" y="68.1">GND</text>
<text x="182.8" y="78.7">GND</text>
<text x="133.4" y="94.5">GND</text>
<text x="36.4" y="101.6">GND</text>
<text x="101.4" y="114">+3V3</text>
<text x="287.2" y="116.8">+5V</text>
<text x="297.4" y="129.8">GND</text>
<text x="4.8" y="168">GND</text>
<text x="106.9" y="179.2">GND</text>
<text x="353.9" y="179.2">GND</text>
<text x="66.4" y="196.8">GND</text>
<text x="355.6" y="221.5">GND</text>
<text x="189.8" y="274.5">GND</text>
<text x="119.3" y="285.4">GND</text>
<text x="90" y="290.4">+5V</text>
<text x="197.8" y="294.9">+5V</text>
<text x="467.8" y="321">+5V</text>
<text x="202.9" y="352.3">+3V3</text>
<text x="383.9" y="364.4">GND</text>
<text x="32.8" y="369.7">GND</text>
<text x="174" y="371.8">GND</text>
<text x="503.8" y="367.2">GND</text>
<text x="61.8" y="376.8">+5V</text>
<text x="467.5" y="375">+5V</text>
<text x="302.7" y="399.7">GND</text>
</g>
<g font-size="4.2" fill="#00f">
<text x="333.8" y="108.3">Micro SD</text>
<text x="330.2" y="115.4">card adapter</text>
<text x="262.9" y="164.8">NodeMCU-32S</text>
<text x="55.1" y="171.8">14.8V</text>
<text x="275.4" y="302">USB</text>
</g>
<g font-size="4.2" fill="#800">
<text x="563.3" y="387.1">1.0</text>
<text x="481.7" y="396.6">Nakuja Project</text>
<text x="474.7" y="404.5">2024-02-06</text>
</g>
<g font-size="3.9" fill="#00f">
<text x="167.8" y="35.4">FLASH_CS</text>
<text x="310.5" y="37.3">3V3</text>
<text x="177" y="46">MISO</text>
<text x="272.7" y="42.4">3V3</text>
<text x="309.7" y="44.2">SCK</text>
<text x="312.5" y="47.8">CS</text>
<text x="272.3" y="49.6">SCK</text>
<text x="273" y="53.2">MOSI</text>
<text x="307.8" y="51.3">MISO</text>
<text x="307.8" y="54.8">MOSI</text>
<text x="472.5" y="67" transform="rotate(-90 472.5 67)">SW</text>
<text x="446.1" y="97" transform="rotate(-90 446.1 97)">SW</text>
<text x="289.7" y="102.5">SD_CS</text>
<text x="293.8" y="105.9">SCK</text>
<text x="291.6" y="109.5">MOSI</text>
<text x="291.6" y="113.1">MISO</text>
<text x="424.9" y="108.4" transform="rotate(-90 424.9 108.4)">DROGUE_PYRO</text>
<text x="532.5" y="121.7" transform="rotate(-90 532.5 121.7)">SW</text>
<text x="147.2" y="150.2">SW</text>
<text x="217" y="171.2">3V3</text>
<text x="467.2" y="171.1" transform="rotate(-90 467.2 171.1)">SW</text>
<text x="333" y="178.4">MOSI</text>
<text x="333.1" y="184.8">SCL</text>
<text x="440.8" y="201.1" transform="rotate(-90 440.8 201.1)">SW</text>
<text x="86.4" y="205.4" transform="rotate(-90 86.4 205.4)">REMOTE_SWITCH</text>
<text x="333.4" y="206.6">SDA</text>
<text x="419.8" y="206.8" transform="rotate(-90 419.8 206.8)">MAIN_PYRO</text>
<text x="214.7" y="221.2">Buzzer</text>
<text x="334.7" y="220.7">MISO</text>
<text x="527.2" y="220.5" transform="rotate(-90 527.2 220.5)">SW</text>
<text x="197.1" y="227.7">DROGUE_PYRO</text>
<text x="334" y="227.8">SCK</text>
<text x="213.9" y="234.7">SD_CS</text>
<text x="334.7" y="234.9">FLASH_CS</text>
<text x="192.6" y="241.8">REMOTE_SWITCH</text>
<text x="334.1" y="241.3">GPS_RX</text>
<text x="202.9" y="248.9">TEST_MODE</text>
<text x="334.1" y="248.4">GPS_TX</text>
<text x="202.9" y="255.9">MAIN_PYRO</text>
<text x="334.4" y="256.1">GREEN_LED</text>
<text x="98.6" y="267.7">SDA</text>
<text x="99.2" y="271.2">SCL</text>
<text x="203.3" y="270.1">RUN_MODE</text>
<text x="336.2" y="277.1">RED_LED</text>
<text x="298.2" y="347.6">RED_LED</text>
<text x="484.2" y="344.2">TEST_MODE</text>
<text x="484.4" y="351.3">RUN_MODE</text>
<text x="44.5" y="363.6">GPS_TX</text>
<text x="192.7" y="365.9">SCL</text>
<text x="293.1" y="365.3">GREEN_LED</text>
<text x="44.6" y="367.1">GPS_RX</text>
<text x="192.7" y="369.5">SDA</text>
<text x="281.8" y="388.8">Buzzer</text>
</g>
<g font-size="3.9" fill="#800">
<text x="421.3" y="382.4">TITLE:</text>
<text x="549.9" y="387.1">REV:</text>
<text x="458.2" y="396.6">Company:</text>
<text x="549.5" y="397.2">Sheet: 1/1</text>
<text x="458.2" y="404.3">Date:</text>
<text x="507.2" y="404.4">Drawn By: Chesang Naomi</text>
</g>
<g font-size="3.2" fill="#800">
<text x="42" y="7.2">1</text>
<text x="111.2" y="7.2">2</text>
<text x="180.3" y="7.2">3</text>
<text x="249.4" y="7.2">4</text>
<text x="318.6" y="7.2">5</text>
<text x="387.7" y="7.2">6</text>
<text x="456.9" y="7.2">7</text>
<text x="526" y="7.2">8</text>
<text x="4.4" y="42.3">A</text>
<text x="576.7" y="42.3">A</text>
<text x="4.4" y="111.5">B</text>
<text x="576.7" y="111.5">B</text>
<text x="4.4" y="180.6">C</text>
<text x="576.7" y="180.6">C</text>
<text x="4.4" y="249.8">D</text>
<text x="576.7" y="249.8">D</text>
<text x="4.4" y="318.9">E</text>
<text x="576.7" y="318.9">E</text>
<text x="42" y="409">1</text>
<text x="111.2" y="409">2</text>
<text x="180.3" y="409">3</text>
<text x="249.4" y="409">4</text>
<text x="318.6" y="409">5</text>
<text x="387.7" y="409">6</text>
<text x="456.9" y="409">7</text>
<text x="526" y="409">8</text>
</g>
<g font-size="3.2" fill="#000080">
<text x="79.2" y="29.6">MP1584EN copy</text>
<text x="79.2" y="26.5">M1</text>
<text x="116.4" y="34.9">10uF</text>
<text x="116.4" y="31.8">C1</text>
<text x="222.1" y="36">W25Q128JVSIQTR</text>
<text x="222.1" y="32.7">U5</text>
<text x="474.3" y="39.9">LED6</text>
<text x="137.3" y="47.6">H2</text>
<text x="339.8" y="47.5">Header-Male-2.54_1x6</text>
<text x="340.5" y="42.4">H1</text>
<text x="474.3" y="43">LED-TH-3mm_B</text>
<text x="536.6" y="45.8">U8</text>
<text x="55.8" y="53">D2</text>
<text x="137.3" y="50.8">PI-ZERO</text>
<text x="536.6" y="49">XT60</text>
<text x="55.8" y="56.2">DIODE</text>
<text x="490.4" y="58.2">R3</text>
<text x="490.7" y="54.7">200</text>
<text x="432.5" y="75.8">200</text>
<text x="432.2" y="79.4">R2</text>
<text x="455.1" y="83">U3</text>
<text x="499.5" y="82.9">1k</text>
<text x="534.8" y="82.7">Mosfet-N</text>
<text x="535.5" y="79.6">Q3</text>
<text x="75.7" y="87.8">MP1584EN copy</text>
<text x="75.7" y="84.7">M2</text>
<text x="454.1" y="86.5">UPC817AG-D04-T</text>
<text x="499.2" y="86.4">R8</text>
<text x="517.9" y="89.7">10k</text>
<text x="517.9" y="86.5">R12</text>
<text x="114.6" y="94.9">10uF</text>
<text x="114.6" y="91.8">C2</text>
<text x="332.5" y="93.5">U12</text>
<text x="332.5" y="96.7">MicroSDCardAdapter</text>
<text x="52.2" y="112.6">DIODE</text>
<text x="52.2" y="109.4">D1</text>
<text x="469" y="143.9">LED1</text>
<text x="469" y="147.1">LED-TH-3mm_B</text>
<text x="531.3" y="149.9">U2</text>
<text x="270.3" y="155.9">Ai-Thinker_NodeMCU-32SLUA</text>
<text x="277" y="154.1">U4</text>
<text x="531.3" y="153.1">XT60</text>
<text x="42.1" y="161.6">XT60</text>
<text x="43.8" y="159.1">U1</text>
<text x="115.7" y="159">Q2</text>
<text x="487.2" y="158.7">200</text>
<text x="77.6" y="167.3">LED-TH-3mm_B</text>
<text x="77.6" y="164.1">LED5</text>
<text x="115" y="162.1">Mosfet-N</text>
<text x="486.9" y="162.3">R9</text>
<text x="26.5" y="179.6">HDR-M-2.54_1x2</text>
<text x="26.5" y="176.4">J1</text>
<text x="73.4" y="178.2">R7</text>
<text x="427.2" y="179.9">200</text>
<text x="73.4" y="181.4">100</text>
<text x="426.9" y="183.4">R4</text>
<text x="530.2" y="183.7">Q1</text>
<text x="448.8" y="190.6">UPC817AG-D04-T</text>
<text x="449.8" y="187">U6</text>
<text x="493.9" y="190.5">R1</text>
<text x="494.2" y="187">1k</text>
<text x="512.6" y="190.6">R13</text>
<text x="529.6" y="186.8">Mosfet-N</text>
<text x="512.6" y="193.8">10k</text>
<text x="67.4" y="244.4">U10</text>
<text x="67.4" y="247.6">MPU6050</text>
<text x="480.7" y="251.9">XBEE Pro S3B</text>
<text x="481.2" y="248.9">JP1</text>
<text x="473.8" y="335.2">R10</text>
<text x="350.8" y="339.4">LED-TH-3mm_R</text>
<text x="350.8" y="336.1">LED3</text>
<text x="473.8" y="338.4">10k</text>
<text x="88.9" y="347.1">GPS-RECEIVER-NEO6MV2</text>
<text x="88.9" y="344">1</text>
<text x="232.4" y="352.4">BMP180 MODULE</text>
<text x="232.4" y="349.2">U13</text>
<text x="332" y="351">100</text>
<text x="350.8" y="353.8">LED4</text>
<text x="449.8" y="349.3">U7</text>
<text x="331.7" y="354.5">R5</text>
<text x="350.8" y="357">LED-TH-3mm_G</text>
<text x="473.8" y="359.9">R11</text>
<text x="473.8" y="363.1">10k</text>
<text x="332" y="368.7">100</text>
<text x="331.7" y="372.2">R6</text>
<text x="326.3" y="386.3">BUZZER1</text>
<text x="325.6" y="391.6">FMQ-BUZZER2</text>
</g>
<g font-size="3.2" fill="#00f">
<text x="61.9" y="33.9">1</text>
<text x="66.4" y="35.3">IN-</text>
<text x="88.5" y="35.3">OUT-</text>
<text x="99.2" y="33.9">3</text>
<text x="208.1" y="40.9">1</text>
<text x="332" y="37">1</text>
<text x="332" y="40.6">2</text>
<text x="549.7" y="40.4">VBATT</text>
<text x="61.9" y="44.4">2</text>
<text x="66.4" y="45.9">IN+</text>
<text x="87.3" y="45.9">OUT+</text>
<text x="99.2" y="44.4">4</text>
<text x="208.1" y="44.4">2</text>
<text x="208.1" y="48">3</text>
<text x="211.6" y="42.7">CS#</text>
<text x="211.6" y="46.2">DO</text>
<text x="231.4" y="46.2">IO3</text>
<text x="238.7" y="48">6</text>
<text x="238.7" y="44.4">7</text>
<text x="332" y="44.1">3</text>
<text x="332" y="47.6">4</text>
<text x="514.4" y="45.7">VBATT</text>
<text x="211.6" y="49.7">IO2</text>
<text x="231" y="49.7">CLK</text>
<text x="233.4" y="53.3">DI</text>
<text x="238.7" y="51.5">5</text>
<text x="332" y="51.2">5</text>
<text x="540.3" y="53.3">2</text>
<text x="332" y="54.7">6</text>
<text x="536.2" y="55">+</text>
<text x="537.4" y="58.6">-</text>
<text x="540.3" y="56.8">1</text>
<text x="54" y="61.6">VBATT</text>
<text x="451.7" y="70.9">1</text>
<text x="478.4" y="70.9">4</text>
<text x="451.7" y="78">2</text>
<text x="478.4" y="78">3</text>
<text x="58.3" y="92.1">1</text>
<text x="62.8" y="93.5">IN-</text>
<text x="85" y="93.5">OUT-</text>
<text x="95.6" y="92.1">3</text>
<text x="58.3" y="102.7">2</text>
<text x="62.8" y="104.1">IN+</text>
<text x="83.8" y="104.1">OUT+</text>
<text x="95.6" y="102.7">4</text>
<text x="320.4" y="102.3">CS</text>
<text x="320.4" y="105.8">SCK</text>
<text x="320.4" y="109.4">MOSI</text>
<text x="320.4" y="112.9">MISO</text>
<text x="50.5" y="118">VBATT</text>
<text x="320.4" y="116.4">VCC</text>
<text x="320.4" y="119.9">GND</text>
<text x="509.1" y="148">VBATT</text>
<text x="544.4" y="144.5">VBATT</text>
<text x="62.8" y="155">VBATT</text>
<text x="530.9" y="159.1">+</text>
<text x="535" y="160.9">1</text>
<text x="535" y="157.3">2</text>
<text x="42.3" y="166.2">1</text>
<text x="45.8" y="167.9">-</text>
<text x="532.1" y="162.6">-</text>
<text x="42.3" y="169.7">2</text>
<text x="45.8" y="171.4">+</text>
<text x="243.3" y="169.7">19</text>
<text x="249.8" y="171.1">3.3V</text>
<text x="301.4" y="171.1">GND</text>
<text x="311.2" y="169.7">38</text>
<text x="243.3" y="176.7">18</text>
<text x="249.8" y="178.2">EN</text>
<text x="302.8" y="178.2">P23</text>
<text x="311.2" y="176.7">37</text>
<text x="446.4" y="175">1</text>
<text x="473.1" y="175">4</text>
<text x="243.3" y="183.8">17</text>
<text x="249.8" y="185.2">SVP</text>
<text x="302.8" y="185.2">P22</text>
<text x="311.2" y="183.8">36</text>
<text x="446.4" y="182">2</text>
<text x="473.1" y="182">3</text>
<text x="243.3" y="190.9">16</text>
<text x="311.2" y="190.9">35</text>
<text x="243.3" y="197.9">15</text>
<text x="249.8" y="192.3">SVN</text>
<text x="304.6" y="192.3">TX</text>
<text x="311.2" y="197.9">34</text>
<text x="22.4" y="199.3" transform="rotate(-90 22.4 199.3)">VBATT</text>
<text x="249.8" y="199.3">P34</text>
<text x="304.3" y="199.3">RX</text>
<text x="243.3" y="205">14</text>
<text x="249.8" y="206.4">P35</text>
<text x="302.8" y="206.4">P21</text>
<text x="311.2" y="205">33</text>
<text x="243.3" y="212">13</text>
<text x="249.8" y="213.4">P32</text>
<text x="301.4" y="213.4">GND</text>
<text x="311.2" y="212">32</text>
<text x="243.3" y="219.1">12</text>
<text x="249.8" y="220.5">P33</text>
<text x="302.8" y="220.5">P19</text>
<text x="311.2" y="219.1">31</text>
<text x="243.3" y="226.1">11</text>
<text x="249.8" y="227.5">P25</text>
<text x="302.8" y="227.5">P18</text>
<text x="311.2" y="226.1">30</text>
<text x="243.3" y="233.2">10</text>
<text x="311.2" y="233.2">29</text>
<text x="249.8" y="234.6">P26</text>
<text x="304.8" y="234.6">P5</text>
<text x="245.3" y="240.2">9</text>
<text x="249.8" y="241.7">P27</text>
<text x="302.8" y="241.7">P17</text>
<text x="311.2" y="240.2">28</text>
<text x="245.3" y="247.3">8</text>
<text x="249.8" y="248.7">P14</text>
<text x="302.8" y="248.7">P16</text>
<text x="311.2" y="247.3">27</text>
<text x="67.8" y="257.9">ADO</text>
<text x="69.3" y="254.4">INT</text>
<text x="76.4" y="252.6">8</text>
<text x="76.4" y="256.1">7</text>
<text x="245.3" y="254.4">7</text>
<text x="249.8" y="255.8">P12</text>
<text x="304.8" y="255.8">P4</text>
<text x="311.2" y="254.4">26</text>
<text x="68.8" y="261.4">XCL</text>
<text x="76.4" y="259.6">6</text>
<text x="76.4" y="263.2">5</text>
<text x="245.3" y="261.4">6</text>
<text x="249.8" y="262.8">GND</text>
<text x="304.8" y="262.8">P0</text>
<text x="311.2" y="261.4">25</text>
<text x="68.1" y="264.9">XDA</text>
<text x="68.1" y="268.5">SDA</text>
<text x="76.4" y="266.7">4</text>
<text x="245.3" y="268.5">5</text>
<text x="249.8" y="269.9">P13</text>
<text x="304.8" y="269.9">P2</text>
<text x="311.2" y="268.5">24</text>
<text x="67.6" y="275.5">GND</text>
<text x="68.8" y="272">SCL</text>
<text x="76.4" y="270.2">3</text>
<text x="76.4" y="273.8">2</text>
<text x="245.3" y="275.5">4</text>
<text x="311.2" y="275.5">23</text>
<text x="68.3" y="279">VCC</text>
<text x="76.4" y="277.3">1</text>
<text x="249.8" y="276.9">SD2</text>
<text x="302.8" y="276.9">P15</text>
<text x="245.3" y="282.6">3</text>
<text x="249.8" y="284">SD3</text>
<text x="302.1" y="284">SD1</text>
<text x="311.2" y="282.6">22</text>
<text x="245.3" y="289.6">2</text>
<text x="249.8" y="291">CMD</text>
<text x="302.1" y="291">SD0</text>
<text x="311.2" y="289.6">21</text>
<text x="245.3" y="296.7">1</text>
<text x="249.8" y="298.1">Vin (5V)</text>
<text x="302.5" y="298.1">CLK</text>
<text x="311.2" y="296.7">20</text>
<text x="230.4" y="365.1">SCL</text>
<text x="230.4" y="368.7">SDA</text>
</g>
<g font-size="3.2" fill="#f00">
<text x="238.7" y="40.9">8</text>
<text x="230.6" y="42.7">VCC</text>
<text x="230.4" y="358.1">Vin</text>
</g>
<g font-size="3.2">
<text x="208.1" y="51.5">4</text>
<text x="211.6" y="53.3">GND</text>
<text x="139.7" y="56.4">1</text>
<text x="139.7" y="60">2</text>
<text x="27.6" y="185.2">1</text>
<text x="27.6" y="188.7">2</text>
<text x="92.1" y="187.7">*Allows remote switching of ejection circuit</text>
<text x="230.4" y="361.6">GND</text>
<text x="314.5" y="389.8">2</text>
<text x="314.5" y="386.3">1</text>
</g>
<g font-size="3.2" fill="#900">
<text x="459.8" y="344">1</text>
<text x="459.8" y="347.5">2</text>
<text x="459.8" y="351">3</text>
</g>
<g font-size="2.5" fill="#00f">
<text x="74.5" y="38.6">MP1584EN</text>
<text x="70.9" y="96.8">MP1584EN</text>
</g>
<g font-size="2.5" fill="#8d2323">
<text x="455.3" y="256.1">1</text>
<text x="460.1" y="257.5">VDD</text>
<text x="500.9" y="257.5">DIO0</text>
<text x="510.5" y="256.1">20</text>
<text x="455.3" y="263.2">3</text>
<text x="455.3" y="259.6">2</text>
<text x="460.1" y="261.1">DOUT</text>
<text x="500.9" y="261.1">DIO1</text>
<text x="510.5" y="259.6">19</text>
<text x="510.5" y="263.2">18</text>
<text x="455.3" y="266.7">4</text>
<text x="460.1" y="264.6">DIN</text>
<text x="460.1" y="268.1">DIO12/SPI_MISO</text>
<text x="487.7" y="268.1">DIO3/SPI_SSEL</text>
<text x="489.2" y="264.6">DIO2/SPI_CLK</text>
<text x="510.5" y="266.7">17</text>
<text x="455.3" y="270.2">5</text>
<text x="455.3" y="273.8">6</text>
<text x="460.1" y="271.6">RESET</text>
<text x="460.1" y="275.2">DIO10</text>
<text x="500.9" y="275.2">DIO5</text>
<text x="502.4" y="271.6">RTS</text>
<text x="510.5" y="273.8">15</text>
<text x="510.5" y="270.2">16</text>
<text x="455.3" y="277.3">7</text>
<text x="455.3" y="280.8">8</text>
<text x="460.1" y="278.7">DIO11</text>
<text x="500.9" y="278.7">VREF</text>
<text x="510.5" y="280.8">13</text>
<text x="510.5" y="277.3">14</text>
<text x="453.7" y="287.9">10</text>
<text x="455.3" y="284.3">9</text>
<text x="460.1" y="285.7">DTR</text>
<text x="460.1" y="282.2">Reserved</text>
<text x="500.9" y="282.2">DIO9</text>
<text x="502.4" y="285.7">CTS</text>
<text x="510.5" y="284.3">12</text>
<text x="510.5" y="287.9">11</text>
<text x="460.1" y="289.3">GND</text>
<text x="487.2" y="289.3">DIO4/SPI_MOSI</text>
</g>
<text font-size="2.5" fill="#000080" x="420.9" y="345.5">HEADER MALE 2.54 TH 1X3</text>
<text font-size="2.5" fill="#a54b4b" x="105.7" y="353">ANT</text>
<g font-size="2.1" fill="#a54b4b">
<text x="67" y="358.1">1</text>
<text x="76" y="359.8">GND</text>
<text x="67" y="365.1">3</text>
<text x="67" y="361.6">2</text>
<text x="76" y="363.3">TXD</text>
<text x="67" y="368.7">4</text>
<text x="76" y="370.4">VCC</text>
<text x="76" y="366.9">RXD</text>
</g>
<g font-size="1.8" fill="#00f">
<text x="74.5" y="40.9">5V STEPDOWN</text>
<text x="70.9" y="99.1">3V3 STEPDOWN</text>
</g>
<g font-size="1.4" fill="#238d23">
<text x="526.4" y="78">G</text>
<text x="530.3" y="75.1">D</text>
<text x="530.3" y="82.5">S</text>
<text x="110.5" y="154.5">D</text>
<text x="106.6" y="157.3">G</text>
<text x="110.5" y="161.9">S</text>
<text x="525" y="179.2">D</text>
<text x="521.1" y="182">G</text>
<text x="525" y="186.6">S</text>
</g>
</svg>
